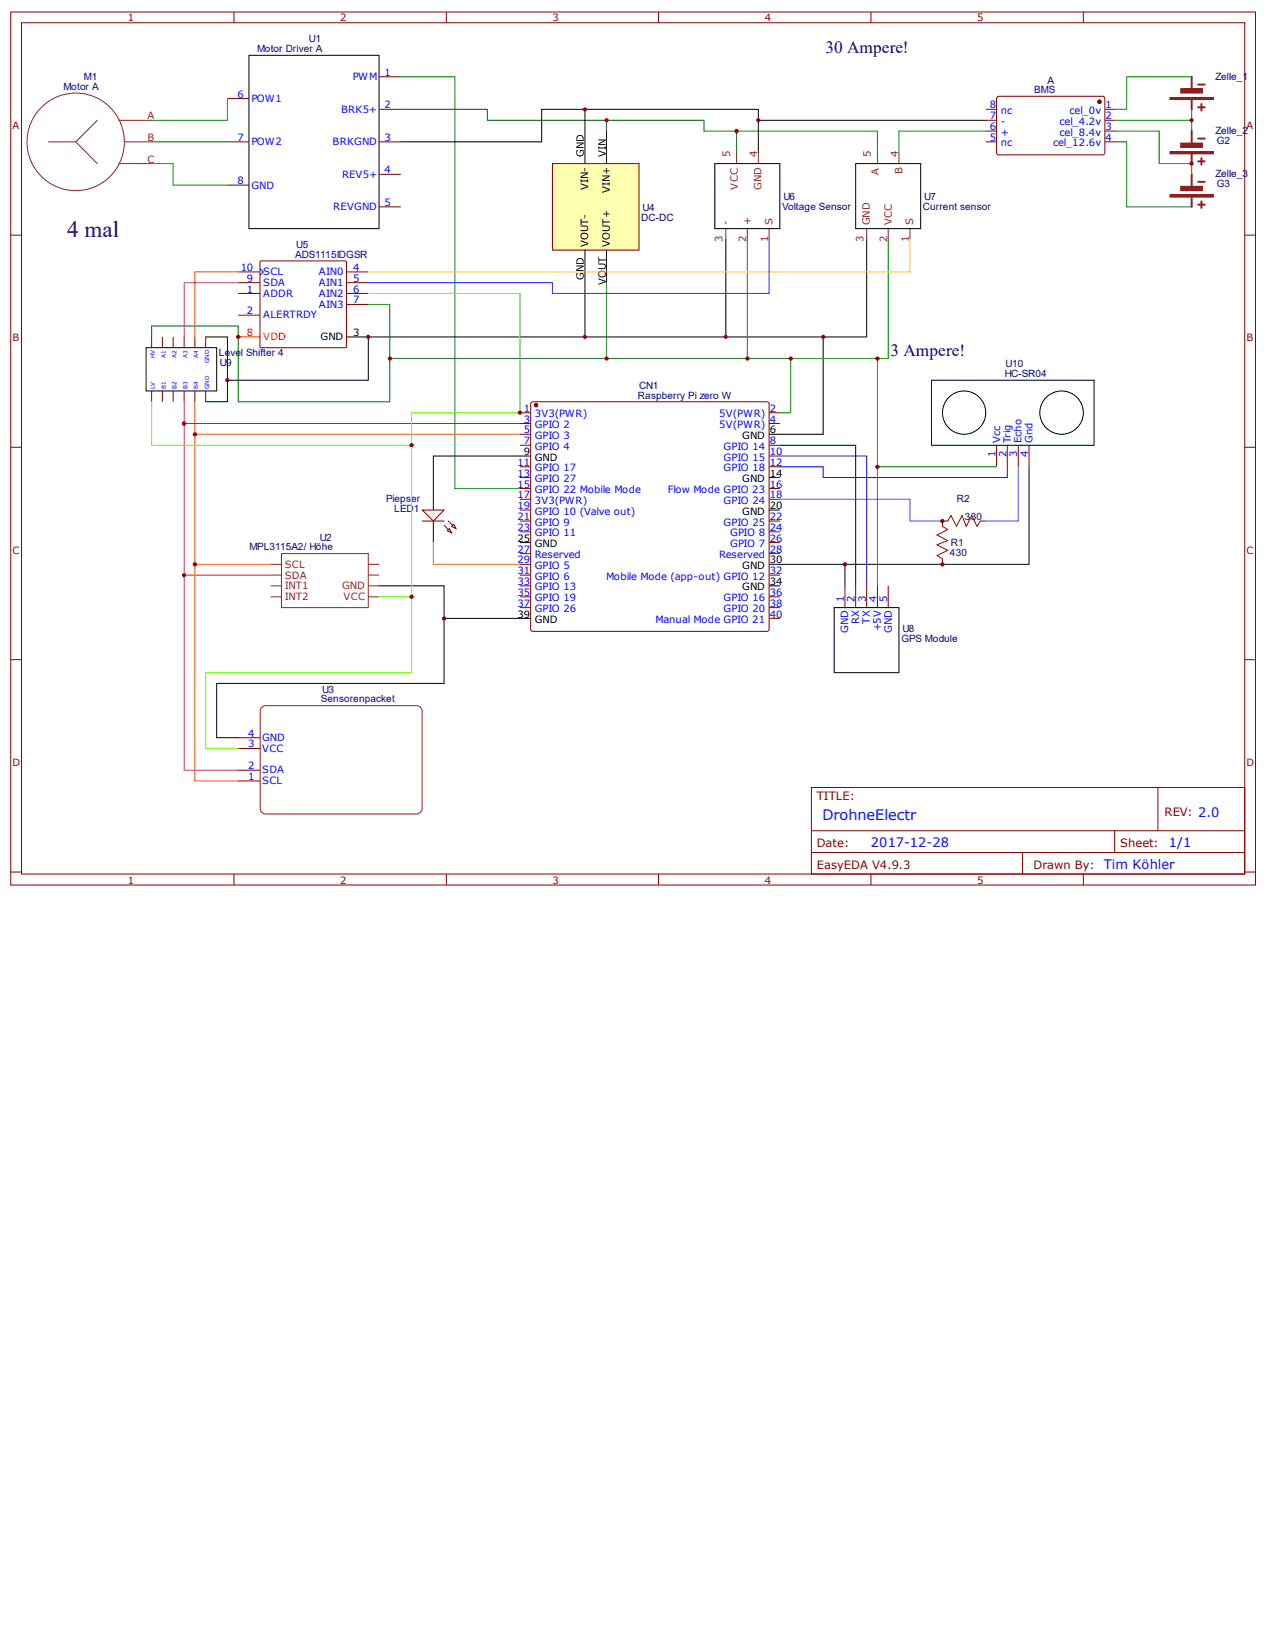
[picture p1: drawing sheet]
<svg xmlns="http://www.w3.org/2000/svg" width="216mm" height="279mm" viewBox="0 0 216 279" stroke-linecap="round" stroke-linejoin="round" font-family="sans-serif">
<g fill="none" stroke="#800" stroke-width=".17">
<path d="M1.8 2h210.6v147.8h-210.6zM3.6 3.9h207v144h-207zM39.6 2v1.9M75.5 2v1.9M111.4 2v1.9M147.4 2v1.9M183.3 2v1.9M1.8 39.8h1.8M210.6 39.8h1.8M1.8 75.7h1.8M210.6 75.7h1.8M1.8 111.6h1.8"/>
<path d="M210.6 111.6h1.8M137.3 133.3h73.3v14.6h-73.3zM195.9 133.3v7.3M1.8 147.6h1.8M39.6 147.9v1.9M75.5 147.9v1.9M111.4 147.9v1.9M137.3 140.6h73.3M137.3 144.3h73.3M147.4 147.9v1.9M173 144.3v3.6M183.3 147.9v1.9"/>
<path d="M188.6 140.6v3.7M210.6 147.6h1.8"/>
</g>
<circle cx="90.7" cy="68.6" r=".28" fill="#800"/>
<g fill="none" stroke="#800" stroke-width=".17">
<path d="M89.8 68.2l.4-.2h39.7l.2 .4v38.3l-.3 .1h-39.6l-.4-.1z"/>
<circle cx="90.7" cy="68.6" r=".28"/>
</g>
<circle cx="90.7" cy="68.6" r=".28" fill="#800"/>
<g fill="none" stroke="#800" stroke-width=".17">
<path d="M88 69.8h1.8M88 71.7h1.8M88 73.5h1.8M88 75.4h1.8M88 79h1.8M130.1 69.8h1.9M130.1 71.7h1.9M130.1 75.4h1.9M130.1 79h1.9M130.1 77.2h1.9M88 80.8h1.8M88 82.7h1.8"/>
<path d="M88 84.5h1.8M88 86.3h1.8M88 88.2h1.8M88 90h1.8M88 93.7h1.8M88 95.5h1.8M88 97.3h1.8M88 99.1h1.8M130.1 82.7h1.9M130.1 84.5h1.9M130.1 88.2h1.9M130.1 90h1.9"/>
<path d="M130.1 93.7h1.9M130.1 97.3h1.9M130.1 91.8h1.9M88 101h1.8M88 102.8h1.8M130.1 101h1.9M130.1 102.8h1.9M130.1 104.6h1.9"/>
<circle cx="90.7" cy="68.6" r=".28"/>
</g>
<path d="M88 77.2h1.8M130.1 73.5h1.9M88 91.8h1.8M130.1 99.1h1.9M130.1 95.5h1.9M130.1 86.3h1.9M130.1 80.8h1.9M88 104.6h1.8" fill="none" stroke="#000" stroke-width=".17"/>
<path d="M198 16.7h7.3M201.6 13v2.2M201.6 16.7v1.8M202.7 18.2h1.1M202.7 14.3h1.1M203.3 17.6v1.1" fill="none" stroke="#8d2323" stroke-width=".34"/>
<path d="M198 16.5h7.3v.3h-7.3z" fill="none" stroke="#8d2323" stroke-width=".17"/>
<path d="M199.8 15h3.7v.7h-3.7z" fill="#8d2323"/>
<g fill="none" stroke="#8d2323" stroke-width=".17">
<path d="M199.8 15h3.7v.7h-3.7zM8.2 24h4.6M12.8 24l3.7 3.7M16.5 20.4l-3.7 3.6M20.2 27.7h5.5M20.2 20.4h5.5M21 24h4.7"/>
<circle cx="12.8" cy="24" r="8.2"/>
</g>
<path d="M42.1 9.4h22v29.3h-22zM73.3 82.7v3.6M73.3 88.2v3.6" fill="none" stroke="#000" stroke-width=".17"/>
<path d="M38.5 16.7h3.6M64.1 13h3.7M64.1 18.5h3.7M38.5 24h3.6M38.5 31.3h3.6M64.1 24h3.7M64.1 29.5h3.7M64.1 35h3.7" fill="none" stroke="#800" stroke-width=".17"/>
<path d="M38.5 16.7v3.7h-12.8M67.8 13h9.2v69.7h11M25.7 27.7h3.6v3.6h9.2M25.7 24h12.8" fill="none" stroke="#080" stroke-width=".17"/>
<path d="M71.5 86.3h3.6l-1.8 1.9z" fill="#efefef"/>
<path d="M71.5 86.3h3.6l-1.8 1.9zM75.1 88.9l1.3 1.3M75.9 88.2l1.2 1.3" fill="none" stroke="#800" stroke-width=".17"/>
<path d="M76 89.5l.4 .7-.7-.4z" fill="#efefef"/>
<path d="M76 89.5l.4 .7-.7-.4z" fill="none" stroke="#800" stroke-width=".17"/>
<path d="M76.4 89.1l.4-.4 .3 .8z" fill="#efefef"/>
<path d="M71.5 88.2h3.6M76.4 89.1l.4-.4 .3 .8zM40.3 132.2h3.7M40.3 130.3h3.7M40.3 126.7h3.7M40.3 124.8h3.7" fill="none" stroke="#800" stroke-width=".17"/>
<path d="M45.8 95.5h1.8M45.8 97.3h1.8M45.8 99.1h1.8M47.6 93.7h14.7v9.1h-14.7zM62.3 95.5h1.8M62.3 97.3h1.8M62.3 99.1h1.8M44.3 119.7l.7-.3h25.5a.93 .93 0 0 1 .9 .9v16.5a.94 .94 0 0 1-.9 1h-25.5a.94 .94 0 0 1-1-1v-16.5zM45.8 101h1.8M62.3 101h1.8" fill="none" stroke="#8d2323" stroke-width=".17"/>
<path d="M64.1 99.1h11v5.5h12.9" fill="none" stroke="#000" stroke-width=".17"/>
<path d="M88 71.7h-56.8v25.6h14.6" fill="none" stroke="#f09" stroke-width=".17"/>
<path d="M88 73.5h-55v22h12.8M33 95.5v36.7h7.3" fill="none" stroke="#f60" stroke-width=".17"/>
<circle cx="33" cy="95.5" r=".38" fill="#c00"/>
<path d="M31.2 97.3v33h9.1" fill="none" stroke="#f09" stroke-width=".17"/>
<circle cx="31.1" cy="97.3" r=".36" fill="#c00"/>
<path d="M75.1 104.6v11.1h-38.4v9.1h3.6" fill="none" stroke="#000" stroke-width=".17"/>
<circle cx="75.2" cy="104.7" r=".37" fill="#c00"/>
<circle cx="186" cy="17.2" r=".27" fill="#800"/>
<g fill="none" stroke="#800" stroke-width=".17">
<path d="M168.7 16.5l.3-.2 17.8 .1 .1 .3v9.3l-.3 .2h-17.8l-.2-.4z"/>
<circle cx="186" cy="17.2" r=".27"/>
</g>
<circle cx="186" cy="17.2" r=".27" fill="#800"/>
<g fill="none" stroke="#800" stroke-width=".17">
<path d="M166.8 18.5h1.8M186.9 18.5h1.9M166.8 20.4h1.8M166.8 22.2h1.8M166.8 24h1.8M186.9 20.4h1.9M186.9 22.2h1.9M186.9 24h1.9"/>
<circle cx="186" cy="17.2" r=".27"/>
</g>
<path d="M201.6 22.2v2.2M201.6 25.8v1.9M202.7 27.3h1.1M202.7 23.5h1.1M203.3 26.8v1.1" fill="none" stroke="#8d2323" stroke-width=".34"/>
<path d="M198 25.8h7.3" fill="none" stroke="#8d2323" stroke-width=".38"/>
<path d="M198 25.7h7.3v.3h-7.3z" fill="none" stroke="#8d2323" stroke-width=".17"/>
<path d="M199.8 24.2h3.7v.7h-3.7z" fill="#8d2323"/>
<path d="M198 33h7.3v.4h-7.3zM199.8 24.2h3.7v.7h-3.7z" fill="none" stroke="#8d2323" stroke-width=".17"/>
<path d="M201.6 29.5v2.2M201.6 33.2v1.8M202.7 34.6h1.1M202.7 30.8h1.1M203.3 34.1v1.1" fill="none" stroke="#8d2323" stroke-width=".34"/>
<path d="M198 33.2h7.3" fill="none" stroke="#8d2323" stroke-width=".38"/>
<path d="M199.8 31.5h3.7v.8h-3.7z" fill="#8d2323"/>
<path d="M199.8 31.5h3.7v.8h-3.7z" fill="none" stroke="#8d2323" stroke-width=".17"/>
<path d="M201.6 13h-11v5.5h-1.8M201.6 18.5v3.7M188.8 20.4h12.8" fill="none" stroke="#080" stroke-width=".17"/>
<circle cx="201.6" cy="20.3" r=".36" fill="#c00"/>
<path d="M188.8 22.2h7.3v5.5h5.5v1.8" fill="none" stroke="#080" stroke-width=".17"/>
<circle cx="201.6" cy="27.7" r=".36" fill="#c00"/>
<path d="M188.8 24h1.8v11h11" fill="none" stroke="#080" stroke-width=".17"/>
<path d="M93.5 27.7h14.6v14.6h-14.6z" fill="#ffffb0"/>
<path d="M93.5 27.7h14.6v14.6h-14.6z" fill="none" stroke="#800000" stroke-width=".17"/>
<g fill="none" stroke="#000" stroke-width=".17">
<path d="M99 22.2v5.5M102.6 22.2v5.5M120.9 27.7h11.1v11h-11.1zM144.8 27.7h11v11h-11zM166.8 20.4h-38.5v5.4M58.6 57h3.7M99 42.3v14.7h40.3v16.5h-7.3M99 57h-36.7v7.3h-23.8M102.6 42.3v5.5M122.8 40.5v16.5M146.6 40.5v16.5h-7.3M132 95.5h11v3.6"/>
<path d="M141.1 102.8h11v11h-11z"/>
</g>
<g fill="none" stroke="#800" stroke-width=".17">
<path d="M40.3 49.7h3.7M40.3 53.3h3.7M40.3 46h3.7M40.3 47.8h3.7M44 44.2h14.6v14.6h-14.6zM58.6 49.7h3.7M58.6 46h3.7M58.6 47.8h3.7M58.6 51.5h3.7M168.6 75.4v3.6M170.4 75.4v3.6M172.3 75.4v3.6"/>
<path d="M174.1 75.4v3.6M143 99.1v3.7M144.8 99.1v3.7M146.6 99.1v3.7M148.5 99.1v3.7M150.3 99.1v3.7"/>
</g>
<path d="M40.3 57h3.7" fill="none" stroke="#f00" stroke-width=".17"/>
<path d="M44 45.5l.5 .5-.5 .6" fill="none" stroke="#00f" stroke-width=".17"/>
<path d="M122.8 38.7v1.8M124.6 25.8v1.9M126.4 38.7v1.8M128.3 25.8v1.9M130.1 38.7v1.8M146.6 38.7v1.8M148.5 25.8v1.9M150.3 38.7v1.8M152.1 25.8v1.9M154 38.7v1.8" fill="none" stroke="#8d2323" stroke-width=".17"/>
<path d="M132 77.2h14.6v21.9" fill="none" stroke="#30c" stroke-width=".17"/>
<path d="M126.4 40.5v20.2M150.3 40.5v20.2h-16.5v9.1h-1.8" fill="none" stroke="#090" stroke-width=".17"/>
<path d="M166.8 22.2h-14.7v3.6M148.5 60.7v38.4" fill="none" stroke="#080" stroke-width=".17"/>
<path d="M25.7 57v-1.8h14.6v12.8h25.7v-7.3h67.8" fill="none" stroke="#060" stroke-width=".17"/>
<circle cx="148.5" cy="60.7" r=".37" fill="#c00"/>
<path d="M102.6 22.2v-1.8h16.5v1.8h5.5M124.6 25.8v-3.6h23.9v3.6" fill="none" stroke="#060" stroke-width=".17"/>
<circle cx="124.6" cy="22.2" r=".38" fill="#c00"/>
<path d="M67.8 18.5h14.7v1.9h20.1" fill="none" stroke="#060" stroke-width=".17"/>
<circle cx="102.6" cy="20.3" r=".36" fill="#c00"/>
<path d="M128.3 20.4v-1.9h-36.6v5.5h-23.9" fill="none" stroke="#000" stroke-width=".17"/>
<circle cx="128.3" cy="20.3" r=".36" fill="#c00"/>
<path d="M99 18.5v3.7" fill="none" stroke="#000" stroke-width=".17"/>
<g fill="#c00">
<circle cx="99" cy="18.5" r=".36"/>
<circle cx="99" cy="57" r=".36"/>
<circle cx="139.3" cy="57" r=".36"/>
<circle cx="122.8" cy="57" r=".36"/>
</g>
<path d="M62.3 49.7h25.7v20.1h-18.4v31.2h-5.5M69.6 101v12.8h-34.8v12.9h5.5" fill="none" stroke="#6f0" stroke-width=".17"/>
<circle cx="69.6" cy="101" r=".37" fill="#c00"/>
<path d="M24.7 58.8h12v7.4h-12z" fill="none" stroke="#000" stroke-width=".17"/>
<path d="M25.7 57v1.8M27.5 57v1.8M29.3 57v1.8M31.2 57v1.8M33 57v1.8M34.8 57v1.8M25.7 66.2v1.8M27.5 66.2v1.8M29.3 66.2v1.8M31.2 66.2v1.8M33 66.2v1.8M34.8 66.2v1.8" fill="none" stroke="#800" stroke-width=".17"/>
<path d="M40.3 46h-7.3v11" fill="none" stroke="#f60" stroke-width=".17"/>
<path d="M40.3 47.8h-9.1v9.2" fill="none" stroke="#f09" stroke-width=".17"/>
<g fill="#c00">
<circle cx="40.3" cy="57" r=".37"/>
<circle cx="62.3" cy="57" r=".36"/>
</g>
<path d="M154 40.5v5.5h-91.7" fill="none" stroke="#fc0" stroke-width=".17"/>
<path d="M33 68v5.5" fill="none" stroke="#f60" stroke-width=".17"/>
<circle cx="33" cy="73.5" r=".37" fill="#c00"/>
<path d="M31.2 68v3.7" fill="none" stroke="#f09" stroke-width=".17"/>
<circle cx="31.1" cy="71.7" r=".37" fill="#c00"/>
<path d="M25.7 68v7.4h43.9" fill="none" stroke="#6f0" stroke-width=".17"/>
<circle cx="69.6" cy="75.3" r=".37" fill="#c00"/>
<path d="M34.8 57h3.7v11h-3.7" fill="none" stroke="#000" stroke-width=".17"/>
<circle cx="38.5" cy="64.3" r=".36" fill="#c00"/>
<path d="M88 77.2h-14.7v5.5" fill="none" stroke="#000" stroke-width=".17"/>
<path d="M73.3 91.8v3.7h14.7" fill="none" stroke="#f60" stroke-width=".17"/>
<path d="M148.5 79h20.1" fill="none" stroke="#080" stroke-width=".17"/>
<circle cx="148.5" cy="79" r=".37" fill="#c00"/>
<path d="M174.1 79v16.5h-31.1" fill="none" stroke="#000" stroke-width=".17"/>
<circle cx="143" cy="95.5" r=".38" fill="#c00"/>
<path d="M132 75.4h12.8v23.7" fill="none" stroke="#000" stroke-width=".17"/>
<path d="M132 79h7.3v1.8h31.1v-1.8" fill="none" stroke="#00f" stroke-width=".17"/>
<path d="M159.5 89.1l.9 .5-1.9 1 1.9 .9-1.9 .7 1.9 .9-1.9 .9 1 .6" fill="none" stroke="#a00000" stroke-width=".17"/>
<path d="M159.5 88.2v.9M159.5 94.6v.9" fill="none" stroke="#800" stroke-width=".17"/>
<circle cx="159.4" cy="95.5" r=".37" fill="#c00"/>
<path d="M160.4 88.2l.5-1 .9 1.9 1-1.9 .7 1.9 .9-1.9 .9 1.9 .6-.9" fill="none" stroke="#a00000" stroke-width=".17"/>
<path d="M159.5 88.2h.9M165.9 88.2h.9" fill="none" stroke="#800" stroke-width=".17"/>
<path d="M172.3 79v9.2h-5.5M132 84.5h22v3.7h5.5" fill="none" stroke="#90f" stroke-width=".17"/>
<g fill="#c00">
<circle cx="159.5" cy="88.2" r=".36"/>
<circle cx="88" cy="69.8" r=".37"/>
</g>
<path d="M62.3 51.5h3.7v9.2" fill="none" stroke="#080" stroke-width=".17"/>
<g fill="#c00">
<circle cx="66" cy="60.7" r=".36"/>
<circle cx="126.5" cy="60.7" r=".37"/>
<circle cx="133.8" cy="60.7" r=".36"/>
</g>
<path d="M102.6 47.8v12.9" fill="none" stroke="#080" stroke-width=".17"/>
<circle cx="102.6" cy="60.7" r=".36" fill="#c00"/>
<path d="M130.1 40.5v9.2h-36.6v-1.9h-31.2" fill="none" stroke="#30f" stroke-width=".17"/>
<g fill="none" stroke="#000" stroke-width=".17">
<path d="M157.6 64.3h27.5v11.1h-27.5z"/>
<circle cx="163.1" cy="69.8" r="3.7"/>
<circle cx="179.6" cy="69.8" r="3.7"/>
</g>
<text font-size="3.9" fill="#000080" x="11.3" y="40.1">4 mal</text>
<g font-size="2.9" fill="#000080">
<text x="139.7" y="8.9">30 Ampere!</text>
<text x="150.7" y="60.2">3 Ampere!</text>
</g>
<text font-size="2.5" fill="#00f" x="139.1" y="138.8">DrohneElectr</text>
<g font-size="2.2" fill="#00f">
<text x="147.4" y="143.4">2017-12-28</text>
<text x="197.8" y="143.4">1/1</text>
</g>
<g font-size="1.9" fill="#800">
<text x="138.2" y="135.5">TITLE:</text>
<text x="138.2" y="143.4">Date:</text>
<text x="189.5" y="143.4">Sheet:</text>
<text x="197.1" y="138">REV: 2.0</text>
<text x="138.2" y="147">EasyEDA V4.9.3</text>
<text x="174.9" y="147">Drawn By: Tim Köhler</text>
</g>
<g font-size="1.7" fill="#800">
<text x="21.6" y="3.6">1</text>
<text x="57.6" y="3.6">2</text>
<text x="93.5" y="3.6">3</text>
<text x="129.4" y="3.6">4</text>
<text x="165.4" y="3.6">5</text>
<text x="2.1" y="21.8">A</text>
<text x="210.9" y="21.8">A</text>
<text x="2.1" y="57.7">B</text>
<text x="210.9" y="57.7">B</text>
<text x="2.1" y="93.7">C</text>
<text x="210.9" y="93.7">C</text>
<text x="2.1" y="129.6">D</text>
<text x="210.9" y="129.6">D</text>
<text x="21.6" y="149.5">1</text>
<text x="57.6" y="149.5">2</text>
<text x="93.5" y="149.5">3</text>
<text x="129.4" y="149.5">4</text>
<text x="165.4" y="149.5">5</text>
</g>
<g font-size="1.7" fill="#000080">
<text x="43.5" y="8.8">Motor Driver A</text>
<text x="52.3" y="7.2">U1</text>
<text x="10.8" y="15.2">Motor A</text>
<text x="14.2" y="13.6">M1</text>
<text x="175" y="15.8">BMS</text>
<text x="177.2" y="14.1">A</text>
<text x="205.7" y="13.5">Zelle_1</text>
<text x="205.7" y="22.6">Zelle_2</text>
<text x="205.7" y="30">Zelle_3</text>
<text x="205.9" y="24.3">G2</text>
<text x="108.7" y="35.7">U4</text>
<text x="132.3" y="35.5">Voltage Sensor</text>
<text x="132.5" y="33.8">U6</text>
<text x="156.2" y="35.5">Current sensor</text>
<text x="156.4" y="33.8">U7</text>
<text x="205.9" y="31.6">G3</text>
<text x="50.1" y="42">U5</text>
<text x="108.5" y="37.3">DC-DC</text>
<text x="50" y="43.6">ADS1115IDGSR</text>
<text x="37" y="60.2">Level Shifter 4</text>
<text x="37.2" y="61.9">U9</text>
<text x="108.2" y="65.8">CN1</text>
<text x="170" y="63.8">HC-SR04</text>
<text x="170.1" y="62.1">U10</text>
<text x="107.9" y="67.5">Raspberry Pi zero W</text>
<text x="65.3" y="85">Piepser</text>
<text x="66.7" y="86.7">LED1</text>
<text x="161.9" y="85">R2</text>
<text x="163.3" y="88">330</text>
<text x="42.2" y="93.1">MPL3115A2/ Höhe</text>
<text x="54.1" y="91.5">U2</text>
<text x="160.7" y="94.1">430</text>
<text x="160.9" y="92.5">R1</text>
<text x="152.7" y="107">U8</text>
<text x="152.5" y="108.6">GPS Module</text>
<text x="54.3" y="118.9">Sensorenpacket</text>
<text x="54.5" y="117.2">U3</text>
</g>
<g font-size="1.7" fill="#00f">
<text x="40.2" y="16.5">6</text>
<text x="42.5" y="17.2">POW1</text>
<text x="59.7" y="13.6">PWM</text>
<text x="65.1" y="12.9">1</text>
<text x="40.2" y="23.8">7</text>
<text x="57.7" y="19.1">BRK5+</text>
<text x="65.1" y="18.3">2</text>
<text x="65.1" y="23.8">3</text>
<text x="167.5" y="23.8">5</text>
<text x="167.5" y="22">6</text>
<text x="167.5" y="20.2">7</text>
<text x="167.5" y="18.3">8</text>
<text x="169.3" y="22.9">+</text>
<text x="169.3" y="21.1">-</text>
<text x="169.3" y="19.3">nc</text>
<text x="179.3" y="21.1">cel_4.2v</text>
<text x="179.3" y="22.9">cel_8.4v</text>
<text x="181" y="19.3">cel_0v</text>
<text x="187.1" y="18.3">1</text>
<text x="187.1" y="20.2">2</text>
<text x="187.1" y="22">3</text>
<text x="187.1" y="23.8">4</text>
<text x="42.5" y="24.6">POW2</text>
<text x="56.3" y="24.6">BRKGND</text>
<text x="65.1" y="29.3">4</text>
<text x="169.3" y="24.8">nc</text>
<text x="178.2" y="24.8">cel_12.6v</text>
<text x="40.2" y="31.2">8</text>
<text x="42.5" y="31.9">GND</text>
<text x="56.4" y="35.6">REVGND</text>
<text x="57.9" y="30.1">REV5+</text>
<text x="65.1" y="34.8">5</text>
<text x="40.7" y="45.8">10</text>
<text x="41.8" y="47.7">9</text>
<text x="44.5" y="46.6">SCL</text>
<text x="54" y="46.6">AIN0</text>
<text x="59.8" y="45.8">4</text>
<text x="59.8" y="47.7">5</text>
<text x="41.8" y="49.5">1</text>
<text x="41.8" y="53.2">2</text>
<text x="44.5" y="50.2">ADDR</text>
<text x="44.5" y="53.9">ALERTRDY</text>
<text x="44.5" y="48.4">SDA</text>
<text x="54" y="48.4">AIN1</text>
<text x="54" y="50.2">AIN2</text>
<text x="54" y="52.1">AIN3</text>
<text x="59.8" y="49.5">6</text>
<text x="59.8" y="51.4">7</text>
<text x="88.6" y="69.7">1</text>
<text x="88.6" y="71.5">3</text>
<text x="90.5" y="70.6">3V3(PWR)</text>
<text x="121.7" y="70.6">5V(PWR)</text>
<text x="130.3" y="71.5">4</text>
<text x="130.3" y="69.7">2</text>
<text x="88.6" y="73.3">5</text>
<text x="88.6" y="75.2">7</text>
<text x="90.5" y="72.4">GPIO 2</text>
<text x="90.5" y="74.3">GPIO 3</text>
<text x="90.5" y="76.1">GPIO 4</text>
<text x="121.7" y="72.4">5V(PWR)</text>
<text x="122.4" y="77.9">GPIO 15</text>
<text x="122.4" y="76.1">GPIO 14</text>
<text x="130.3" y="77">10</text>
<text x="130.3" y="75.2">8</text>
<text x="168.4" y="77.4" transform="rotate(-90 168.4 77.4)">1</text>
<text x="169.2" y="75" transform="rotate(-90 169.2 75)">Vcc</text>
<text x="170.3" y="77.4" transform="rotate(-90 170.3 77.4)">2</text>
<text x="171" y="75" transform="rotate(-90 171 75)">Trig</text>
<text x="172.1" y="77.4" transform="rotate(-90 172.1 77.4)">3</text>
<text x="172.8" y="75" transform="rotate(-90 172.8 75)">Echo</text>
<text x="173.9" y="77.4" transform="rotate(-90 173.9 77.4)">4</text>
<text x="174.7" y="75" transform="rotate(-90 174.7 75)">Gnd</text>
<text x="87.5" y="78.8">11</text>
<text x="87.5" y="80.7">13</text>
<text x="87.5" y="82.5">15</text>
<text x="90.5" y="79.8">GPIO 17</text>
<text x="90.5" y="81.6">GPIO 27</text>
<text x="90.5" y="83.4">GPIO 22 Mobile Mode</text>
<text x="113" y="83.4">Flow Mode GPIO 23</text>
<text x="122.4" y="79.8">GPIO 18</text>
<text x="130.3" y="82.5">16</text>
<text x="130.3" y="78.8">12</text>
<text x="87.5" y="84.3">17</text>
<text x="87.5" y="86.2">19</text>
<text x="87.5" y="88">21</text>
<text x="87.5" y="89.8">23</text>
<text x="90.5" y="85.3">3V3(PWR)</text>
<text x="90.5" y="87.1">GPIO 10 (Valve out)</text>
<text x="90.5" y="88.9">GPIO 9</text>
<text x="122.4" y="88.9">GPIO 25</text>
<text x="122.4" y="85.3">GPIO 24</text>
<text x="130.3" y="89.8">24</text>
<text x="130.3" y="88">22</text>
<text x="130.3" y="84.3">18</text>
<text x="87.5" y="93.5">27</text>
<text x="87.5" y="95.3">29</text>
<text x="90.5" y="90.8">GPIO 11</text>
<text x="90.5" y="94.4">Reserved</text>
<text x="121.7" y="94.4">Reserved</text>
<text x="123.5" y="92.6">GPIO 7</text>
<text x="123.5" y="90.8">GPIO 8</text>
<text x="130.3" y="93.5">28</text>
<text x="130.3" y="91.7">26</text>
<text x="87.5" y="97.2">31</text>
<text x="87.5" y="99">33</text>
<text x="87.5" y="100.8">35</text>
<text x="90.5" y="96.3">GPIO 5</text>
<text x="90.5" y="98.1">GPIO 6</text>
<text x="90.5" y="99.9">GPIO 13</text>
<text x="90.5" y="101.8">GPIO 19</text>
<text x="102.6" y="98.1">Mobile Mode (app-out) GPIO 12</text>
<text x="122.4" y="101.8">GPIO 16</text>
<text x="130.3" y="100.8">36</text>
<text x="130.3" y="97.2">32</text>
<text x="142.8" y="101.9" transform="rotate(-90 142.8 101.9)">1</text>
<text x="144.6" y="101.9" transform="rotate(-90 144.6 101.9)">2</text>
<text x="146.5" y="101.9" transform="rotate(-90 146.5 101.9)">3</text>
<text x="148.3" y="101.9" transform="rotate(-90 148.3 101.9)">4</text>
<text x="150.1" y="101.9" transform="rotate(-90 150.1 101.9)">5</text>
<text x="87.5" y="102.7">37</text>
<text x="90.5" y="103.6">GPIO 26</text>
<text x="110.9" y="105.4">Manual Mode GPIO 21</text>
<text x="122.4" y="103.6">GPIO 20</text>
<text x="130.3" y="104.5">40</text>
<text x="130.3" y="102.7">38</text>
<text x="143.5" y="107.1" transform="rotate(-90 143.5 107.1)">GND</text>
<text x="145.4" y="105.7" transform="rotate(-90 145.4 105.7)">RX</text>
<text x="147.2" y="105.5" transform="rotate(-90 147.2 105.5)">TX</text>
<text x="149" y="106.8" transform="rotate(-90 149 106.8)">+5V</text>
<text x="150.9" y="107.1" transform="rotate(-90 150.9 107.1)">GND</text>
<text x="42" y="124.7">4</text>
<text x="44.4" y="125.4">GND</text>
<text x="42" y="132">1</text>
<text x="42" y="130.2">2</text>
<text x="42" y="126.5">3</text>
<text x="44.4" y="130.9">SDA</text>
<text x="44.4" y="127.3">VCC</text>
<text x="44.4" y="132.7">SCL</text>
</g>
<g font-size="1.7" fill="#8d2323">
<text x="24.9" y="20.2">A</text>
<text x="24.9" y="23.8">B</text>
<text x="24.9" y="27.5">C</text>
<text x="123.5" y="26.6" transform="rotate(-90 123.5 26.6)">5</text>
<text x="128.1" y="26.6" transform="rotate(-90 128.1 26.6)">4</text>
<text x="147.4" y="26.6" transform="rotate(-90 147.4 26.6)">5</text>
<text x="148.7" y="29.6" transform="rotate(-90 148.7 29.6)">A</text>
<text x="152" y="26.6" transform="rotate(-90 152 26.6)">4</text>
<text x="152.7" y="29.5" transform="rotate(-90 152.7 29.5)">B</text>
<text x="124.8" y="32.1" transform="rotate(-90 124.8 32.1)">VCC</text>
<text x="128.9" y="32.1" transform="rotate(-90 128.9 32.1)">GND</text>
<text x="122.3" y="40.9" transform="rotate(-90 122.3 40.9)">3</text>
<text x="123.4" y="38.1" transform="rotate(-90 123.4 38.1)">-</text>
<text x="126.3" y="40.9" transform="rotate(-90 126.3 40.9)">2</text>
<text x="127" y="38.1" transform="rotate(-90 127 38.1)">+</text>
<text x="130" y="40.9" transform="rotate(-90 130 40.9)">1</text>
<text x="130.7" y="38.1" transform="rotate(-90 130.7 38.1)">S</text>
<text x="146.1" y="40.9" transform="rotate(-90 146.1 40.9)">3</text>
<text x="147.2" y="38.1" transform="rotate(-90 147.2 38.1)">GND</text>
<text x="150.1" y="40.9" transform="rotate(-90 150.1 40.9)">2</text>
<text x="150.9" y="38.1" transform="rotate(-90 150.9 38.1)">VCC</text>
<text x="153.8" y="40.9" transform="rotate(-90 153.8 40.9)">1</text>
<text x="154.5" y="38.1" transform="rotate(-90 154.5 38.1)">S</text>
<text x="48.2" y="96.1">SCL</text>
<text x="48.2" y="97.9">SDA</text>
<text x="48.2" y="99.7">INT1</text>
<text x="48.2" y="101.6">INT2</text>
<text x="57.9" y="99.7">GND</text>
<text x="58.1" y="101.6">VCC</text>
</g>
<g font-size="1.7">
<text x="98.8" y="26.6" transform="rotate(-90 98.8 26.6)">GND</text>
<text x="102.5" y="26.6" transform="rotate(-90 102.5 26.6)">VIN</text>
<text x="99.5" y="32.1" transform="rotate(-90 99.5 32.1)">VIN-</text>
<text x="103.2" y="32.6" transform="rotate(-90 103.2 32.6)">VIN+</text>
<text x="99.5" y="41.8" transform="rotate(-90 99.5 41.8)">VOUT-</text>
<text x="103.2" y="41.8" transform="rotate(-90 103.2 41.8)">VOUT+</text>
<text x="98.8" y="47.3" transform="rotate(-90 98.8 47.3)">GND</text>
<text x="102.5" y="48.3" transform="rotate(-90 102.5 48.3)">VOUT</text>
<text x="54.2" y="57.6">GND</text>
<text x="59.8" y="56.9">3</text>
<text x="88.6" y="77">9</text>
<text x="90.5" y="77.9">GND</text>
<text x="125.6" y="74.3">GND</text>
<text x="130.3" y="73.3">6</text>
<text x="125.6" y="81.6">GND</text>
<text x="130.3" y="80.7">14</text>
<text x="125.6" y="87.1">GND</text>
<text x="130.3" y="86.2">20</text>
<text x="87.5" y="91.7">25</text>
<text x="90.5" y="92.6">GND</text>
<text x="130.3" y="95.3">30</text>
<text x="125.6" y="99.9">GND</text>
<text x="125.6" y="96.3">GND</text>
<text x="130.3" y="99">34</text>
<text x="87.5" y="104.5">39</text>
<text x="90.5" y="105.4">GND</text>
</g>
<g font-size="1.7" fill="#f00">
<text x="41.8" y="56.9">8</text>
<text x="44.5" y="57.6">VDD</text>
</g>
<g font-size="1" fill="#00f">
<text x="26.2" y="65.8" transform="rotate(-90 26.2 65.8)">LV</text>
<text x="26.2" y="60.6" transform="rotate(-90 26.2 60.6)">HV</text>
<text x="28.1" y="65.8" transform="rotate(-90 28.1 65.8)">B1</text>
<text x="28.1" y="60.5" transform="rotate(-90 28.1 60.5)">A1</text>
<text x="29.9" y="65.8" transform="rotate(-90 29.9 65.8)">B2</text>
<text x="29.9" y="60.5" transform="rotate(-90 29.9 60.5)">A2</text>
<text x="31.7" y="65.8" transform="rotate(-90 31.7 65.8)">B3</text>
<text x="31.7" y="60.5" transform="rotate(-90 31.7 60.5)">A3</text>
<text x="33.5" y="65.8" transform="rotate(-90 33.5 65.8)">B4</text>
<text x="33.5" y="60.5" transform="rotate(-90 33.5 60.5)">A4</text>
<text x="35.4" y="65.8" transform="rotate(-90 35.4 65.8)">GND</text>
<text x="35.4" y="61.4" transform="rotate(-90 35.4 61.4)">GND</text>
</g>
</svg>
